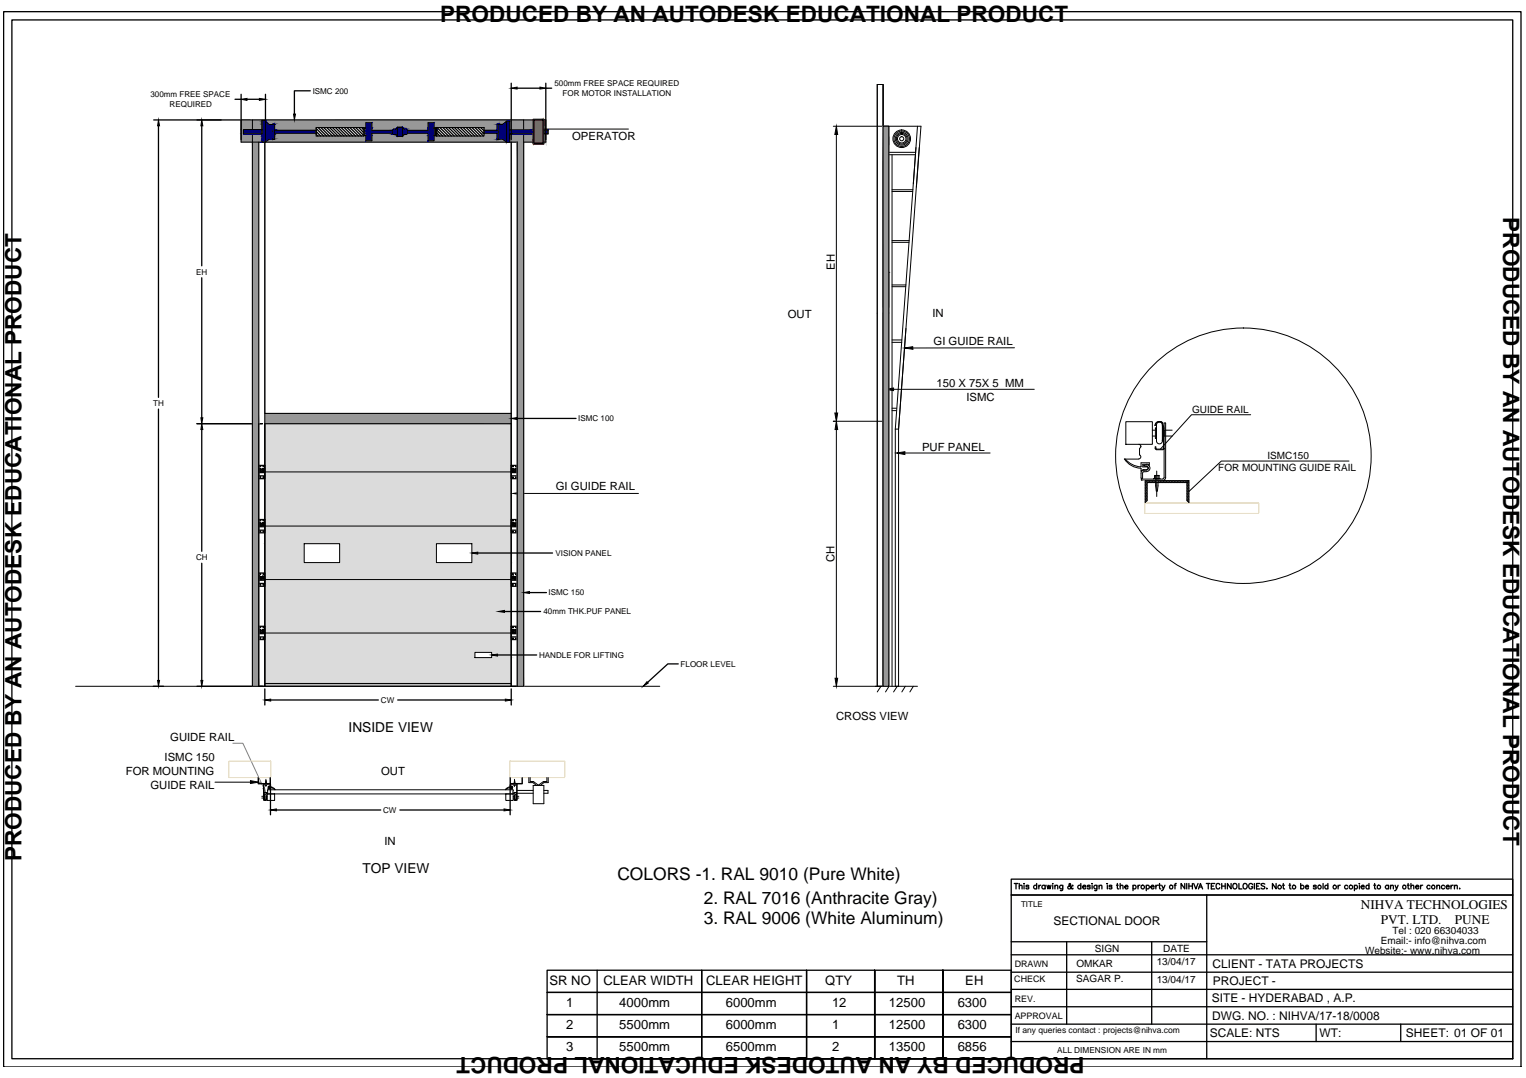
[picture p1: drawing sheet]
<svg xmlns="http://www.w3.org/2000/svg" width="297mm" height="210mm" viewBox="0 0 297 210" stroke-linecap="round" stroke-linejoin="round" font-family="sans-serif">
<!-- layer: 0 -->
<g fill="#dbdbdb" stroke="#dbdbdb" stroke-width=".19">
<path d="M51.5 82.5v8.1h48zM51.5 82.5h48v8.1z"/>
<path d="M51.5 90.6v1.3h48zM51.5 90.6h48v1.3z"/>
<path d="M51.5 91.9v1.3h48zM51.5 91.9h48v1.3z"/>
<path d="M51.5 93.2v9.2h48zM51.5 93.2h48v9.2z"/>
<path d="M51.5 102.4v3.5h48zM51.5 102.4h48v3.5z"/>
<path d="M91.8 105.9v3.6h7.7zM91.8 105.9h7.7v3.6z"/>
<path d="M66.1 105.9v3.6h18.8zM66.1 105.9h18.8v3.6z"/>
<path d="M51.5 105.9v3.6h7.7zM51.5 105.9h7.7v3.6z"/>
<path d="M51.5 109.5v3.3h48zM51.5 109.5h48v3.3z"/>
<path d="M51.5 112.8v10.5h48zM51.5 112.8h48v10.5z"/>
<path d="M51.5 123.3v3.7h48zM51.5 123.3h48v3.7z"/>
<path d="M95.7 127v1h3.8zM95.7 127h3.8v1z"/>
<path d="M51.5 127v1h40.9zM51.5 127h40.9v1z"/>
<path d="M51.5 128v5.1h48zM51.5 128h48v5.1z"/>
</g>
<!-- layer: at_Rect -->
<path d="M51.5 27.7h48v52.8h-48zM51.5 133.1h48v.5h-48zM51.5 133.6v-51.1h48v51.1" fill="none" stroke="#000" stroke-width=".19"/>
<!-- layer: 0 -->
<path d="M51.5 133.6h48" fill="none" stroke="#a6a6a6" stroke-width=".19"/>
<g fill="none" stroke="#000" stroke-width=".25">
<path d="M.7 2.3h295.4v205.5h-295.4zM2.3 3.9h292.2v202.2h-292.2zM45.7 19.3h1.2M46.9 18.4v8.8M48.1 19.3h2.4M51.7 18.4v8.8M60.4 17.7h-3.1v4.5M99.5 16.2v11M100.7 17.2h4.4M106.2 16.2v11M106.2 17.2h1.2M29.9 23.4h18.8"/>
<path d="M30.8 24.5v52.9M39.3 24.5v27.3M51 25.3h-3.6v.8M51 23.4v2.6M51 27.7h.6M53.5 25.4v.5M61.5 25l1.5 1.5M61.5 25.6l.9 .9M61.5 26.1l.4 .4M61.5 25.4v.5M61.9 24.8l1.7 1.7M62.5 24.8l1.6 1.7"/>
<path d="M63 24.8l1.7 1.7M63.6 24.8l1.7 1.7M64.2 24.8l1.6 1.7M64.7 24.8l1.7 1.7M65.3 24.8l1.7 1.7M65.9 24.8l1.6 1.7M66.4 24.8l1.7 1.7M67 24.8l1.7 1.7M67.5 24.8l1.7 1.7M68.1 24.8l1.7 1.7M68.7 24.8l1.6 1.7M69.2 24.8l1.5 1.5"/>
<path d="M69.8 24.8l.9 1M70.4 24.8l.3 .4M77.4 24.8h.9M77.4 26.5h.9M84.5 24.9v1.5M85 25.3l1.2 1.2M85 25.9l.6 .6M85 26.4v.1M85.1 24.8l1.6 1.7M85.6 24.8l1.7 1.7M86.2 24.8l1.7 1.7M86.8 24.8l1.6 1.7"/>
<path d="M87.3 24.8l1.7 1.7M87.9 24.8l1.7 1.7M88.5 24.8l1.6 1.7M89 24.8l1.7 1.7M89.6 24.8l1.7 1.7M90.2 24.8l1.6 1.7M90.7 24.8l1.7 1.7M91.3 24.8l1.6 1.7M91.8 24.8l1.7 1.7M92.4 24.8l1.7 1.7M93 24.8l1.2 1.3M93.5 24.8l.7 .7"/>
<path d="M94.1 24.8l.1 .1M94.2 25.4v.5M96.8 27.2h.3M98.6 23.6v4.1M103.9 23.4h1.8v4.5h-1.8zM106.7 25.3v.8M39.3 54.1v27.3M30.8 79.7v52.8M38.3 82.5h12.8M39.3 83.6v23.7M50.4 90.6v2.6h1.1v-2.6M99.5 90.6v2.6h1.2v-2.6"/>
<path d="M100.7 81.5h11.4M39.3 109.7v22.8M50.4 111.6v2.6h1.1v-2.6M50.4 101.2v2.5h1.1v-2.5M93 107.7h14.6M98.2 119.1h7M99.5 101.2v2.5h1.2v-2.5M99.5 111.6v2.6h1.2v-2.6M103.1 115.4h3.3M29.8 133.6h2M38.3 133.6h12.8M50.4 121.9v2.6h1.1v-2.6"/>
<path d="M51.5 134.1v3.2M52.7 136.3h20.9M77.4 136.3h21M96.8 127.5h7.7M99.5 121.9v2.6h1.2v-2.6M99.5 134.1v3.2M132 129.3h-2l-3.9 3.6M52.6 152.7v6M53.8 157.7h20.3M77.8 157.7h20.3M99.3 152.8v5.9M197.4 172h.7"/>
<path d="M197.8 172v1.1M198.4 172.6l.1-.2h.4l.1 .7M198.4 172v1.1M199.3 172.1h.1M199.3 172.4v.7M200.3 172.5l-.1-.1h-.4v.2l.3 .1 .2 .2-.2 .2-.4-.2M201.8 172.5a.33 .33 0 0 0-.5 0 .33 .33 0 0 0 0 .5 .33 .33 0 0 0 .5-.1M201.8 172v1.1M202.2 172.4v.7M202.6 172.4l-.4 .3M203.4 172.5a.35 .35 0 0 0-.5 0 .35 .35 0 0 0 0 .5 .35 .35 0 0 0 .5-.1M203.4 172.4v.7"/>
<path d="M203.8 172.4l.2 .7 .2-.7 .2 .7 .2-.7M204.9 172.1h.1M204.9 172.4v.7M205.3 172.6l.2-.2h.4v.7M205.3 172.4v.7M206.9 172.4l-.1 .9-.4 .1M206.9 172.5a.35 .35 0 0 0-.6 0 .35 .35 0 0 0 0 .5 .35 .35 0 0 0 .6-.1M208.9 172.5l-.1-.1a.78 .78 0 0 1-.9 .6v-.3l.5-.4-.1-.3-.2 .2v.2l.5 .6 .2 .1 .1-.1M210.4 172.5a.33 .33 0 0 0-.5 0 .33 .33 0 0 0 0 .5 .33 .33 0 0 0 .5-.1M210.4 172v1.1M210.8 172.7h.6a.35 .35 0 0 0-.4-.3 .35 .35 0 0 0-.3 .4 .35 .35 0 0 0 .3 .3l.4-.2M212.2 172.5l-.2-.1h-.3v.1l.4 .2 .1 .3-.3 .1-.2-.2"/>
<path d="M212.5 172.1h.1M212.6 172.4v.7M213.5 172.4v.9l-.4 .1M213.5 172.5a.33 .33 0 0 0-.5 0 .33 .33 0 0 0 0 .5 .33 .33 0 0 0 .5-.1M213.9 172.6l.3-.2h.2l.1 .7M213.9 172.4v.7M215.5 172.1h.1zM215.5 172.4v.7M216.4 172.5v-.1h-.5v.2l.4 .1 .1 .2-.2 .2-.3-.2M217.3 172.4h.4M217.5 172v.9v.1l.2 .1M218 172.6l.2-.2h.4v.7"/>
<path d="M218 172v1.1M218.9 172.7h.7a.35 .35 0 0 0-.6-.2 .35 .35 0 0 0 .2 .6l.4-.2M220.5 172.5a.33 .33 0 0 1 .5 0 .33 .33 0 0 1 0 .5 .33 .33 0 0 1-.5-.1M220.5 172.4v1M221.5 172.4v.7M221.9 172.4h-.3l-.1 .3M223.1 172.5a.33 .33 0 0 1 .5 0 .33 .33 0 0 1 0 .5 .33 .33 0 0 1-.5-.1M223.1 172.4v1M224 172.7h.6a.35 .35 0 0 0-.6-.2 .35 .35 0 0 0 .3 .6l.3-.2M225 172.4v.7M225.4 172.4h-.2l-.2 .3M225.5 172.4h.4"/>
<path d="M225.7 172v.9v.1l.3 .1M226.1 172.4l.4 .7 .3-.7M226.5 173.1l-.4 .3M228.5 172.4h.4M229 172l-.2 .1-.1 .1v.9M230.6 172v1.1l-.7-1.1v1.1M231 172v1.1M231.4 172v1.1M231.4 172.5h.7M232.1 172v1.1M232.4 172l.4 1.1 .4-1.1M233.3 173.1l.4-1.1 .4 1.1"/>
<path d="M233.4 172.7h.5M234.8 172h.7M234.9 174.3v31.8M235.2 172v1.1M235.8 172.5h.4M236.5 172h-.7v1.1h.7M237.4 172.3a.37 .37 0 0 0-.4-.3 .37 .37 0 0 0-.3 .4v.3a.37 .37 0 0 0 .3 .4 .37 .37 0 0 0 .4-.3M237.8 172.5h.7M237.8 172v1.1M238.5 172v1.1M239.6 172v1.1l-.7-1.1v1.1M240.1 172.2a.45 .45 0 0 1 .5-.1 .45 .45 0 0 1 .2 .6 .4 .4 0 0 1-.4 .4 .4 .4 0 0 1-.4-.4z"/>
<path d="M241.2 172v1.1h.6M242 172.2a.49 .49 0 0 1 .8 .3 .49 .49 0 0 1-.7 .5l-.1-.3zM243.8 172.3a.39 .39 0 0 0-.4-.3 .39 .39 0 0 0-.3 .4v.3a.38 .38 0 0 0 .3 .4 .38 .38 0 0 0 .4-.4h-.2M244.2 172v1.1M244.6 172.5h.4M245.2 172h-.6v1.1h.6M246.2 172.2l-.3-.2-.4 .2v.2l.7 .4-.3 .3-.4-.2M246.6 173v.1zM248.4 172v1.1l-.7-1.1v1.1M249.7 172.4h.3M249.8 172v.9v.1l.2 .1M250.9 172.4h.3"/>
<path d="M251.1 172v.9v.1l.2 .1M253.2 172.5a.35 .35 0 0 1 .5 0 .35 .35 0 0 1 0 .5 .35 .35 0 0 1-.5-.1M253.2 172v1.1M254.1 172.7h.6a.35 .35 0 0 0-.4-.3 .35 .35 0 0 0-.3 .4 .35 .35 0 0 0 .4 .3l.3-.2M256.2 172.5l-.2-.1-.4 .1 .5 .2 .1 .2-.1 .1-.3 .1-.2-.2M257.5 172v1.1M258.5 172.5a.33 .33 0 0 0-.5 0 .33 .33 0 0 0 0 .5 .33 .33 0 0 0 .5-.1M258.5 172v1.1M260.5 172.4v.7M260.9 172.4h-.3l-.1 .3M262.3 172.5a.33 .33 0 0 0-.5 0 .33 .33 0 0 0 0 .5 .33 .33 0 0 0 .5-.1M263.6 172.5a.33 .33 0 0 1 .5 0 .33 .33 0 0 1 0 .5 .33 .33 0 0 1-.5-.1"/>
<path d="M263.6 172.4v1M264.6 172.1h.1M264.6 172.4v.7M265 172.7h.5v-.2a.33 .33 0 0 0-.5 0 .33 .33 0 0 0 .1 .5 .33 .33 0 0 0 .4-.1M266.5 172.5a.33 .33 0 0 0-.5 0 .33 .33 0 0 0 0 .5 .33 .33 0 0 0 .5-.1M266.5 172v1.1M267.4 172.4h.4M267.6 172v.9v.1l.2 .1M270.3 172.5a.35 .35 0 0 0-.5 0 .35 .35 0 0 0 0 .5 .35 .35 0 0 0 .5-.1M270.3 172.4v.7M270.7 172.6l.2-.2h.3v.7M270.7 172.4v.7"/>
<path d="M271.6 172.4l.3 .7 .2-.7M271.9 173.1l-.4 .3M273.9 172.4h.4M274.1 172v.9v.1l.2 .1M274.6 172.6l.3-.2h.3v.7M274.6 172v1.1M275.5 172.7h.7a.35 .35 0 0 0-.6-.2 .35 .35 0 0 0 .2 .6l.4-.2M276.5 172.4v.7M276.9 172.4h-.2l-.2 .3M278.4 172.5a.35 .35 0 0 0-.6 0 .35 .35 0 0 0 0 .5 .35 .35 0 0 0 .6-.1M279.7 172.6l.2-.2h.3v.7M279.7 172.4v.7"/>
<path d="M281.2 172.5a.35 .35 0 0 0-.5 0 .35 .35 0 0 0 0 .5 .35 .35 0 0 0 .5-.1M281.5 172.7h.6a.35 .35 0 0 0-.4-.3 .35 .35 0 0 0-.3 .4 .35 .35 0 0 0 .4 .3l.3-.2M282.4 172.4v.7M282.9 172.4h-.3l-.2 .3M283.1 172.6l.3-.2h.2l.1 .7M283.1 172.4v.7M284.1 173v.1zM106.5 193.2h90.3M116.2 188.9v17.2M136.6 188.9v17.2M183.5 188.9v17.2zM183.5 188.9v17.2"/>
<path d="M196.8 188.9h-90.3v17.2M196.8 197.6h-90.3h90.3M196.8 196h97.7M196.8 192.6h97.7M196.8 189.3h97.7M196.8 185.9h97.7M196.8 183.4h38.1M196.8 199.4h97.7M207.6 183.4v16M224.2 183.4v16M256.2 199.4v3.4M272.7 199.4v3.4"/>
<path d="M112.5 206.1h182M157 206.1v-17.2v17.2M170.3 206.1v-17.2v17.2M196.8 206.1v-31.8h97.7h-97.7v-3.1h97.7v34.9M196.8 201.9h-90.3h90.3M196.8 206.1h-90.3h90.3M196.8 202.8h97.7"/>
<circle cx="50.7" cy="90.8" r=".06"/>
<circle cx="50.7" cy="92.9" r=".06"/>
<circle cx="51.3" cy="90.8" r=".06"/>
<circle cx="51.3" cy="92.9" r=".06"/>
<circle cx="99.8" cy="92.9" r=".06"/>
<circle cx="99.8" cy="90.8" r=".06"/>
<circle cx="100.4" cy="90.8" r=".06"/>
<circle cx="100.4" cy="92.9" r=".06"/>
<circle cx="50.7" cy="103.5" r=".06"/>
<circle cx="50.7" cy="111.8" r=".06"/>
<circle cx="50.7" cy="101.4" r=".06"/>
<circle cx="50.7" cy="113.9" r=".06"/>
<circle cx="51.3" cy="101.4" r=".06"/>
<circle cx="51.3" cy="103.5" r=".06"/>
<circle cx="51.3" cy="111.8" r=".06"/>
<circle cx="51.3" cy="113.9" r=".06"/>
<circle cx="99.8" cy="113.9" r=".06"/>
<circle cx="99.8" cy="101.4" r=".06"/>
<circle cx="99.8" cy="111.8" r=".06"/>
<circle cx="99.8" cy="103.5" r=".06"/>
<circle cx="100.4" cy="101.4" r=".06"/>
<circle cx="100.4" cy="103.5" r=".06"/>
<circle cx="100.4" cy="111.8" r=".06"/>
<circle cx="100.4" cy="113.9" r=".06"/>
<circle cx="50.7" cy="124.3" r=".06"/>
<circle cx="50.7" cy="122.1" r=".06"/>
<circle cx="51.3" cy="122.1" r=".06"/>
<circle cx="51.3" cy="124.3" r=".06"/>
<circle cx="99.8" cy="122.1" r=".06"/>
<circle cx="99.8" cy="124.3" r=".06"/>
<circle cx="100.4" cy="124.3" r=".06"/>
<circle cx="100.4" cy="122.1" r=".06"/>
<circle cx="222.4" cy="172.7" r=".35"/>
<circle cx="228" cy="172.7" r=".35"/>
<circle cx="249.1" cy="172.7" r=".36"/>
<circle cx="251.9" cy="172.7" r=".35"/>
<circle cx="256.8" cy="172.7" r=".35"/>
<circle cx="259.8" cy="172.7" r=".35"/>
<circle cx="263" cy="172.7" r=".36"/>
<circle cx="268.4" cy="172.7" r=".35"/>
<circle cx="273.4" cy="172.7" r=".35"/>
<circle cx="279" cy="172.7" r=".35"/>
</g>
<g fill="#000" stroke="#000" stroke-width=".19">
<path d="M46.9 19.3l1.2-.1v.3zM50.5 19.2l1.2 .1-1.2 .2zM99.5 17.2l1.2-.2v.3zM105.1 17l1.1 .2-1.1 .1zM30.8 23.4l.3 1.1h-.4zM39.3 23.4l.2 1.1h-.4zM57.1 22.2h.4l-.2 1.2zM104.1 25.1l1.6-.2v.5zM162.8 24.6l.3 1.6h-.6zM172.3 75.8l1.6-.2v.5zM176.1 67.8l1.6-.3v.5zM39.3 82.5l.2 1.1h-.4z"/>
<path d="M39.1 81.4h.4l-.2 1.1zM99.5 81.5l1.2-.2v.4zM99.9 96.1l1.6-.3v.5zM162.5 80.4h.6l-.3 1.6zM162.8 82l.3 1.6h-.6zM174.5 88.2l1.6-.2v.5zM91.8 107.7l1.2-.2v.4zM97 119.1l1.2-.2v.3zM101.9 115.4l1.2-.2v.4zM30.7 132.5h.4l-.3 1.1zM39.1 132.5h.4l-.2 1.1zM51.5 136.3l1.2-.2v.4z"/>
<path d="M95.7 127.5l1.1-.1v.3zM98.4 136.1l1.1 .2-1.1 .2zM125.9 132.7l.3 .3-1 .6zM162.5 132.1h.6l-.3 1.5zM48.8 152l1.6 .3-1.6 .3zM52.6 157.7l1.2-.2v.4zM98.1 157.5l1.2 .2-1.2 .2z"/>
</g>
<g fill="none" stroke="#000" stroke-width=".19">
<path d="M170.8 16.5h1.1v117.1h-1.1zM47.4 26.1h3.6M49.1 23.4h-2.2v4.3h3.5M50.4 27.7h1.1v105.9h-1.1zM51 23.4h.6v.3M51 26v1.7M51.6 23.7l.8 .5h.7M51.6 23.7v4l.8-.6h.7M70.7 24.8h-9.2v.6h-8v-1.2h-.4v3h.4v-1.3h8v.6h9.2M70.7 24.8l.2 .1M70.7 24.8v1.7M70.9 24.9h.1"/>
<path d="M70.9 26.4h.1M70.9 24.9h.3M70.9 26.4h.3M70.9 26.4l-.2 .1M70.9 24.9v1.5M76.4 25.4h-4v-1.5h-1.2v3.5h1.2v-1.5h4l.2 .3h.5M76.4 25.4v.6M77.1 25.1h-.5l-.2 .3M77.1 25.1l.3-.3v1.7l-.3-.3M77.1 25.1v1.1M78.6 25.1l-.3-.3v1.7l.3-.3h.5l.2-.3h4v1.5h1.2v-1l9.7 .1v-.6h2.6v1.3M78.6 25.1h.5l.2 .3"/>
<path d="M78.6 25.1v1.1M79.3 25.4v.5M84.8 24.9h.1M84.8 24.9h-.3v-1h-1.2v1.5h-4M84.8 24.9v1.5M85 24.8h9.2v.6h2.6M85 24.8l-.2 .1M85 24.8v1.7M97.1 24.2h.1M97.1 24.2h-.3v1.7M97.1 24.2v3M98.6 23.7l.6-.1v1.7h4.6"/>
<path d="M98.6 23.7l-.8 .5h-.7M98.6 23.6v.1M99.2 25.3v.8M99.5 27.7h1.2v105.9h-1.2zM99.8 26.1h-.6v1M100.7 27.7v105.9M101.9 23.4h1.9M101.9 27.7h1.9M103.8 26.1h-4.6v1.6h-.6l-.8-.6h-.7M103.8 23.2h2.1v4.9h-2.1zM105.7 25.1h16.6M105.9 23.4h.3v1.9"/>
<path d="M106.2 26.1v1.6h-.3M106.7 25.3h-.8v.8h.8M162.2 24.6h17.1M162.8 26.2v54.2M171.9 24.6h1.1v109h-1.1zM173.6 36.9h4.1M173.6 37.3h4.1M173.6 46.8h3.4M173.6 47.2h3.3M173.6 55.5h2.7M173.6 55.8h2.7M173.9 75.8h27.4"/>
<path d="M197.5 67.7l-19.8 .1M50.4 82.5v51.1M51.5 82.5v51.1h-1.1M51.5 80.5h48v53.1h1.2M51.5 91.9h48M101.5 96.1h22.8M162.2 82h9.5M162.8 83.6v48.5M176.1 88.2h16.6M218.8 89.4h2.8M222.9 93.6h8.5v4.3l-.4-.4v-3.5h-7.7v3.5l-.4 .4zM223 93.6l-.1 .1"/>
<path d="M223.3 94.2l-.4 .4M223.3 94.5l-.4 .4M223.3 94.8l-.4 .4M223.3 95.1l-.4 .4M223.3 95.4l-.4 .4M223.3 95.7l-.4 .4M223.3 96l-.4 .4M223.3 96.3l-.4 .4M223.3 96.6l-.4 .4M223.3 96.9l-.4 .4M223.3 97.2l-.4 .4M223.3 93.6l-.4 .4"/>
<path d="M223.6 93.6l-.7 .7M223.9 93.6l-.4 .4M224.2 93.6l-.4 .4M224.5 93.6l-.4 .4M224.8 93.6l-.4 .4M224.9 93.8l-.2 .2M225.4 93.6h.1M225.7 93.6l-.3 .3M226 93.6l-.3 .4M226.3 93.6l-.3 .4M226.6 93.6l-.3 .4M226.9 93.6l-.3 .4"/>
<path d="M227.2 93.6l-.3 .4M227.5 93.6l-.4 .4M227.9 93.6l-.5 .4M228.2 93.6l-.4 .4M228.5 93.6l-.4 .4M228.8 93.6l-.4 .4M229.1 93.6l-.4 .4M229.3 93.6l-.3 .4M229.6 93.6l-.3 .4M229.9 93.6l-.3 .4M230.3 93.6l-.4 .4M230.6 93.6l-.4 .4"/>
<path d="M230.9 93.6l-.4 .4M231.2 93.6l-.4 .4M231.4 93.6l-.4 .4M231.4 93.9l-.4 .4M231.4 94.2l-.4 .4M231.4 94.5l-.4 .4M231.4 94.8l-.4 .4M231.4 95.1l-.4 .4M231.4 95.4l-.4 .4M231.4 96l-.4 .4M231.4 96.3l-.4 .4M231.4 96.6l-.4 .4"/>
<path d="M231.4 96.9l-.4 .4M231.4 97.2l-.3 .3M231.4 97.5l-.1 .2M231.4 97.8v.1M243.4 80.8h-11.5l-6 6.6M262.6 89.8h-24.9l-6.7 6.3M51.5 112.8h48M51.5 102.4h48M59.2 105.9h6.9v3.6h-6.9zM84.9 105.9h6.9v3.6h-6.9zM49.1 133.6v-110.2h52.8v110.2M50.4 133.6h-1.3v-110.2h52.8v110.2h-1.2"/>
<path d="M51.5 123.3h48M92.4 127h3.3v1h-3.3zM162.2 133.6h9.5M41.9 152.3h6.9M50.2 151.4l.1 .1M50.4 151.4h-.2v1.2h2.4v-1.2v1.2h-2.3l.1-1.1M99.3 151.4v1.2h2.3l.1-1.2v1.2h-2.4zM100.7 153.9h3.1M100.7 154.5h3.1M102.9 151.4v1h.8l.7 .5M103.2 151.4v.8h.6l1 .7 1-.7h.7v-.8M103.8 152.9h2.1v3.6h-2.1z"/>
<path d="M105.9 153.9h.8v.6h-.8M106.7 151.4v1h-.8l-.7 .5"/>
<circle cx="175.5" cy="27" r="1.5"/>
<circle cx="175.5" cy="27" r="1.25"/>
<circle cx="175.5" cy="27" r=".83"/>
<circle cx="175.5" cy="27" r="1.04"/>
<circle cx="175.5" cy="27" r=".4"/>
<circle cx="175.5" cy="27" r="1.71"/>
<circle cx="242" cy="88.7" r="24.9"/>
</g>
<path d="M51.5 133.1v.5h48zM51.5 133.1h48v.5z" fill="#bababa" stroke="#bababa" stroke-width=".19"/>
<!-- layer: at_Entity -->
<g fill="none" stroke="#000" stroke-width=".25">
<path d="M50.4 91.8h1.1M50.4 91.5h1.1M50.4 92h1.1M50.4 92.7h1.1M50.5 91.6v-.1l.1 .1h-.2h.2v.2M50.5 91.5h.1M50.6 91.4h.5h-.5M50.6 91.3v.1M50.6 91.6h.1M50.7 91.8v.1l.2-.1M51 91.8v-.2h.3v.2M51.1 91.4v.2h.2h-.2"/>
<path d="M51.1 91.2v.1M51.3 91.3l-.2 .1v-.1h.4M51.5 90.6h-1.1v.7h.2v.1v-.1h-.2M99.5 91.3h.4v.1l-.1-.1M99.5 90.6h1.2v.7h-.3v.1v-.1h.3M99.5 91.8h1.2M99.5 91.5h1.2M99.5 92h1.2M99.5 92.7h1.2M99.8 91.8v-.2h.3v.2M99.9 91.4v.2h-.1h.1M99.9 91.2v.1"/>
<path d="M100.2 91.8v.1l.1-.1M100.4 91.4h-.5h.5M100.4 91.3v.1M100.4 91.6h.1M100.6 91.6v-.1l-.2 .1h.3h-.3v.2M100.6 91.5h.1M50.4 102.3h1.1M50.4 102.1h1.1M50.4 102.6h1.1M50.4 103.2h1.1M50.4 112.7h1.1M50.4 112.5h1.1"/>
<path d="M50.4 113h1.1M50.4 113.6h1.1M50.5 112.6v-.1l.1 .1h-.2h.2v.1M50.5 102.2v-.1l.1 .1h-.2h.2v.1M50.5 102.1h.1M50.5 112.4v.1M50.6 112.3h.5h-.5M50.6 101.9h.5h-.5M50.6 101.9h.1M50.6 102.2h.1M50.6 112.3h.1M50.6 112.6h.1"/>
<path d="M50.7 102.3v.1l.2-.1M50.7 112.7v.1l.2-.1M51 112.7v-.1h.3v.1M51 102.3v-.1h.3v.1M51.1 112.3v.3h.2h-.2M51.1 101.8h.1M51.1 101.9v.3h.2h-.2M51.1 112.2h.1M51.3 112.2l-.2 .1v-.1h.4M51.3 101.8l-.2 .1v-.1h.4M51.5 111.6h-1.1v.6h.2v.1v-.1h-.2M51.5 101.2h-1.1v.6h.2v.1v-.1h-.2"/>
<path d="M99.5 101.8h.4v.1l-.1-.1M99.5 101.2h1.2v.6h-.3v.1v-.1h.3M99.5 112.2h.4v.1l-.1-.1M99.5 111.6h1.2v.6h-.3v.1v-.1h.3M99.5 102.3h1.2M99.5 102.1h1.2M99.5 102.6h1.2M99.5 103.2h1.2M99.5 112.7h1.2M99.5 112.5h1.2M99.5 113h1.2M99.5 113.6h1.2"/>
<path d="M99.8 102.3v-.1h.3v.1M99.8 112.7v-.1h.3v.1M99.9 101.8h.1M99.9 101.9v.3h-.1h.1M99.9 112.3v.3h-.1h.1M99.9 112.2h.1M100.2 102.3v.1l.1-.1M100.2 112.7v.1l.1-.1M100.4 101.9h-.5h.5M100.4 101.9h.1M100.4 102.2h.1M100.4 112.3h-.5h.5"/>
<path d="M100.4 112.3h.1M100.4 112.6h.1M100.6 102.2v-.1l-.2 .1h.3h-.3v.1M100.6 102.1h.1M100.6 112.6v-.1l-.2 .1h.3h-.3v.1M100.6 112.4v.1M50.4 123.1h1.1M50.4 122.8h1.1M50.4 123.4h1.1M50.4 124h1.1M50.5 123v-.2v.2h.1h-.2h.2v.1M50.5 122.8h.1"/>
<path d="M50.6 122.8h.5h-.5M50.6 122.7v.1M50.6 123h.1M50.7 123.1v.2l.2-.2M51 123.1v-.1h.3v.1M51.1 122.6h.1M51.1 122.8v.2h.2h-.2M51.3 122.6h-.2v.2v-.2h.4M51.5 121.9h-1.1v.7h.2v.2v-.2h-.2M99.5 122.6h.4v.2v-.2h-.1M99.5 121.9h1.2v.7h-.3v.2v-.2h.3M99.5 123.1h1.2"/>
<path d="M99.5 122.8h1.2M99.5 123.4h1.2M99.5 124h1.2M99.8 123.1v-.1h.3v.1M99.9 122.6h.1M99.9 122.8v.2h-.1h.1M100.2 123.1v.2l.1-.2M100.4 122.8h-.5h.5M100.4 122.7v.1M100.4 123h.1M100.6 123v-.2v.2h-.2h.3h-.3v.1M100.6 122.8h.1"/>
</g>
<!-- layer: 0 -->
<path d="M50.4 133.6v-105.9h50.3v105.9" fill="none" stroke="#dda56e" stroke-width=".19"/>
<!-- layer: at_Entity -->
<path d="M14.7 133.6h113.7" fill="none" stroke="#000" stroke-width=".19"/>
<!-- layer: 0 -->
<g fill="#989898" stroke="#989898" stroke-width=".19">
<path d="M53.5 24.8h8v.6z"/>
<path d="M53.5 25.9h1.1z"/>
<path d="M51.5 80.5v2h48zM51.5 80.5h48v2z"/>
<path d="M49.1 23.4v.3h52.8zM49.1 23.4h52.8v.3z"/>
<path d="M51.6 23.7h50.3zM51.6 23.7h50.3z"/>
<path d="M51.7 23.7l.3 .2h46.3zM51.7 23.7h46.9l-.3 .2z"/>
<path d="M52 23.9l.3 .3h18.9zM52 23.9h19.2v.3z"/>
<path d="M84.5 23.9v.3h13.4zM84.5 23.9h13.8l-.4 .3z"/>
<path d="M52.3 24.2h.8zM52.3 24.2h.8z"/>
<path d="M97.1 24.2h.7zM97.1 24.2h.8z"/>
<path d="M72.4 23.9v.9h10.9zM72.4 23.9h10.9v.9z"/>
<path d="M84.5 24.2v.6h12.3zM84.5 24.2h12.3v.6z"/>
<path d="M53.5 24.2v.6h17.7zM53.5 24.2h17.7v.6z"/>
<path d="M84.5 24.8l.3 .1zM84.5 24.8h.5z"/>
<path d="M70.7 24.8l.5 .1zM70.7 24.8l.5 .1z"/>
<path d="M78.3 24.8l.3 .3h4.7zM78.3 24.8h5v.3z"/>
<path d="M72.4 24.8v.3h4.7zM72.4 24.8h5l-.3 .3z"/>
<path d="M53.5 25.4h8zM53.5 24.8l8 .6h-8z"/>
<path d="M94.2 24.8v.6h2.6zM94.2 24.8h2.6v.6z"/>
<path d="M79.1 25.1l.2 .3h4zM79.1 25.1h4.2v.3z"/>
<path d="M72.4 25.1v.3h4zM72.4 25.1h4.2l-.2 .3z"/>
<path d="M49.1 23.7v1.9h2.5zM49.1 23.7h2.5v1.9z"/>
<path d="M53.5 25.9h8zM53.5 25.9h8z"/>
<path d="M79.3 25.9l-.2 .3h4.2zM79.3 25.9h4v.3z"/>
<path d="M72.4 25.9v.3h4.2zM72.4 25.9h4l.2 .3z"/>
<path d="M94.2 25.9v.6h2.6zM94.2 25.9h2.6v.6z"/>
<path d="M84.5 26.4l.5 .1zM84.5 26.4l.5 .1z"/>
<path d="M70.7 26.5h.5zM70.9 26.4l.3 .1z"/>
<path d="M53.5 25.9v.6h8zM53.5 25.9h8v.6z"/>
<path d="M53.5 26.5h17.7zM53.5 26.5h17.7z"/>
<path d="M78.6 26.2l-.3 .3h5zM78.6 26.2h4.7v.3z"/>
<path d="M72.4 26.2v.3h5zM72.4 26.2h4.7l.3 .3z"/>
<path d="M53.5 26.5v.7h17.7zM53.5 26.5h17.7v.7z"/>
<path d="M52.3 27.2h.8zM52.4 27.1l.7 .1z"/>
<path d="M97.1 27.1l.8 .1zM97.1 27.1l.8 .1z"/>
<path d="M84.5 26.5v.7h12.3zM84.5 26.5h12.3v.7z"/>
<path d="M84.5 27.2v.2h13.8zM84.5 27.2h13.4l.4 .2z"/>
<path d="M72.4 26.5v.9h10.9zM72.4 26.5h10.9v.9z"/>
<path d="M52 27.4h19.2l-18.9-.2zM52.3 27.2h18.9v.2z"/>
<path d="M49.1 25.6v1.8h2.5zM49.1 25.6h2.5v1.8z"/>
<path d="M98.6 23.7v4h3.3zM98.6 23.7h3.3v4z"/>
<path d="M51.6 27.7h47l-46.6-.3zM52 27.4h46.3l.3 .3z"/>
<path d="M49.1 27.4v.3h2.5zM49.1 27.4h2.5v.3z"/>
<path d="M98.6 27.7h3.3zM98.6 27.7h3.3z"/>
<path d="M49.1 27.7h49.5zM49.1 27.7h49.5z"/>
<path d="M49.1 27.7h52.8zM49.1 27.7h52.8z"/>
<path d="M49.1 27.7v54.8h1.3zM49.1 27.7h1.3v54.8z"/>
<path d="M100.7 27.7v105.9h1.2zM100.7 27.7h1.2v105.9z"/>
<path d="M49.1 82.5v51.1h1.3zM49.1 82.5h1.3v51.1z"/>
<path d="M100.7 23.4v.2h1.2zM100.7 23.4h1.2v.2z"/>
<path d="M101 23.6v.5h.9zM101 23.6h.9v.5z"/>
<path d="M101 24.1v1.2h.9zM101 24.1h.9v1.2z"/>
<path d="M101 26.1v1h.9zM101 26.1h.9v1z"/>
<path d="M101 27.1v.6h.9zM101 27.1h.9v.6z"/>
<path d="M100.7 27.7v105.9h1.2zM100.7 27.7h1.2v105.9z"/>
<path d="M46.9 23.4v1.9h2.2zM46.9 23.4h2.2v1.9z"/>
<path d="M46.9 25.3v.8h.5zM46.9 25.3h.5v.8z"/>
<path d="M46.9 26.1v1.6h2.2zM46.9 26.1h2.2v1.6z"/>
<path d="M105.9 23.4v1.9h.3zM105.9 23.4h.3v1.9z"/>
<path d="M101.9 23.4v1.9h1.9zM101.9 23.4h1.9v1.9z"/>
<path d="M105.9 26.1v1.6h.3zM105.9 26.1h.3v1.6z"/>
<path d="M101.9 26.1v1.6h1.9zM101.9 26.1h1.9v1.6z"/>
<path d="M171.9 24.6v109h1.1zM171.9 24.6h1.1v109z"/>
</g>
<g fill="#0000b8" stroke="#0000b8" stroke-width=".19">
<path d="M98.3 23.9l.3-.2v.2z"/>
<path d="M84.8 24.9l.2-.1z"/>
<path d="M78.4 24.8l.1 .1z"/>
<path d="M53.5 25.4h8z"/>
<path d="M54.6 25.9h6.9z"/>
<path d="M84.8 26.4l.2 .1z"/>
<path d="M77.2 26.4h.2z"/>
<path d="M51.6 27.4h.4l-.4 .3z"/>
<path d="M51 23.7l.6-.3v.3zM51 23.4v.3l.6-.3z"/>
<path d="M51 23.7h.6zM51 23.7h.6z"/>
<path d="M98.6 23.7l.6-.1zM98.6 23.6h.6z"/>
<path d="M51 23.9l.6-.2v.2zM51 23.7v.2l.6-.2z"/>
<path d="M51.7 23.7l.3 .2h-.4zM51.6 23.7v.2z"/>
<path d="M51 24.2l.6-.3v.3zM51 23.9v.3l.6-.3z"/>
<path d="M51.6 24.2l.4-.3 .3 .3zM51.6 23.9v.3l.4-.3z"/>
<path d="M51 24.2h.6zM51 24.2h.6z"/>
<path d="M51.6 24.2h.7zM51.6 24.2h.7z"/>
<path d="M51 24.2h.6zM51 24.2h.6z"/>
<path d="M51.6 24.2h.8zM51.6 24.2h.7z"/>
<path d="M53.1 24.2h.4zM53.1 24.2h.4z"/>
<path d="M51 24.2h.6zM51 24.2h.6z"/>
<path d="M51.6 24.2h1.5zM51.6 24.2h1.5z"/>
<path d="M53.1 24.2h.4zM53.1 24.2h.4z"/>
<path d="M96.8 24.2h.3zM96.8 24.2h.3z"/>
<path d="M97.8 24.2l.8-.3v.3zM97.8 24.2l.8-.3h-.3z"/>
<path d="M77.4 24.8h.9zM77.4 24.8h.9z"/>
<path d="M71.2 24.9l1.2-1v1zM71.2 23.9v1l1.2-1z"/>
<path d="M77.2 24.9l.2-.1zM77.2 24.9l.2-.1z"/>
<path d="M77.4 24.9l.9-.1zM77.4 24.8h.9z"/>
<path d="M83.3 24.9l1.2-1v1zM83.3 23.9v1l1.2-1z"/>
<path d="M77.1 25.1l.3-.2v.2zM77.2 24.9l-.1 .2 .3-.2z"/>
<path d="M77.4 25.1l.9-.2v.2zM77.4 24.9v.2l.9-.2z"/>
<path d="M78.5 24.9l.1 .2h-.3zM78.3 24.9v.2l.2-.2z"/>
<path d="M83.3 25.1l1.2-.2v.2zM83.3 24.9v.2l1.2-.2z"/>
<path d="M84.5 25.1l.3-.2v.2zM84.5 24.9v.2l.3-.2z"/>
<path d="M85 24.9v.2h-.2zM84.8 24.9v.2l.2-.2z"/>
<path d="M51.6 24.2v1.1h-.6zM51 24.2v1.1l.6-1.1z"/>
<path d="M51.6 25.3l1.5-1.1v1.1zM51.6 24.2v1.1l1.5-1.1z"/>
<path d="M53.5 24.2v1.1h-.4zM53.1 24.2v1.1l.4-1.1z"/>
<path d="M77.1 25.3l.3-.2v.2zM77.1 25.1v.2l.3-.2z"/>
<path d="M77.4 25.3l.9-.2v.2zM77.4 25.1v.2l.9-.2z"/>
<path d="M78.3 25.3l.3-.2v.2zM78.3 25.1v.2l.3-.2z"/>
<path d="M78.6 25.3l.5-.2 .1 .2zM78.6 25.1v.2l.5-.2z"/>
<path d="M83.3 25.3l1.2-.2v.2zM83.3 25.1v.2l1.2-.2z"/>
<path d="M84.5 25.3l.3-.2v.2zM84.5 25.1v.2l.3-.2z"/>
<path d="M47.4 25.3h3.6zM47.4 25.3h3.6z"/>
<path d="M51 25.3h.6zM51 25.3h.6z"/>
<path d="M51.6 25.3h1.5zM51.6 25.3h1.5z"/>
<path d="M53.1 25.3h.4zM53.1 25.3h.4z"/>
<path d="M77.1 25.3h.3zM77.1 25.3h.3z"/>
<path d="M77.4 25.3h.9zM77.4 25.3h.9z"/>
<path d="M78.3 25.3h.3zM78.3 25.3h.3z"/>
<path d="M78.6 25.3h.6zM78.6 25.3h.6z"/>
<path d="M83.3 25.3h1.2zM83.3 25.3h1.2z"/>
<path d="M84.5 25.3h.3zM84.5 25.3h.3z"/>
<path d="M99.2 23.7v1.6h-.6zM98.6 23.7v1.6l.6-1.6z"/>
<path d="M51 25.4l.6-.1zM51 25.3h.6z"/>
<path d="M51.6 25.4l1.5-.1zM51.6 25.3h1.5z"/>
<path d="M53.1 25.4l.4-.1zM53.1 25.3h.4z"/>
<path d="M77.1 25.4l.3-.1zM77.1 25.3h.3z"/>
<path d="M77.4 25.4l.9-.1zM77.4 25.3h.9z"/>
<path d="M78.3 25.4l.3-.1zM78.3 25.3h.3z"/>
<path d="M78.6 25.4h.7zM78.6 25.3h.6z"/>
<path d="M83.3 25.4l1.2-.1zM83.3 25.3h1.2z"/>
<path d="M84.5 25.4l.3-.1zM84.5 25.3h.3z"/>
<path d="M47.4 25.4l3.6-.1zM47.4 25.3h3.6z"/>
<path d="M51 25.4h.6zM51 25.4h.6z"/>
<path d="M51.6 25.4h1.5zM51.6 25.4h1.5z"/>
<path d="M53.1 25.4h.4zM53.1 25.4h.4z"/>
<path d="M77.1 25.4h.3zM77.1 25.4h.3z"/>
<path d="M77.4 25.4h.9zM77.4 25.4h.9z"/>
<path d="M78.3 25.4h.3zM78.3 25.4h.3z"/>
<path d="M78.6 25.4h.7zM78.6 25.4h.7z"/>
<path d="M84.5 25.4h.3zM84.5 25.4h.3z"/>
<path d="M85 25.1v.3h-.2zM84.8 25.1v.3l.2-.3z"/>
<path d="M97.1 24.2v1.2h-.3zM96.8 24.2v1.2l.3-1.2z"/>
<path d="M47.4 25.4h3.6zM47.4 25.4h3.6z"/>
<path d="M51 25.4h.6zM51 25.4h.6z"/>
<path d="M51.6 25.4h1.5zM51.6 25.4h1.5z"/>
<path d="M53.1 25.4h.4zM53.1 25.4h.4z"/>
<path d="M71.2 25.4l1.2-.5v.5zM71.2 24.9v.5l1.2-.5z"/>
<path d="M76.4 25.4l.7-.3v.3zM76.6 25.1l-.2 .3 .7-.3z"/>
<path d="M77.1 25.4h.3zM77.1 25.4h.3z"/>
<path d="M77.4 25.4h.9zM77.4 25.4h.9z"/>
<path d="M78.3 25.4h.3zM78.3 25.4h.3z"/>
<path d="M78.6 25.4h.7zM78.6 25.4h.7z"/>
<path d="M83.3 25.4h1.2zM83.3 25.4h1.2z"/>
<path d="M84.5 25.4h.3zM84.5 25.4h.3z"/>
<path d="M84.8 25.4h.2zM84.8 25.4h.2z"/>
<path d="M94.2 25.4h2.6zM94.2 25.4h2.6z"/>
<path d="M96.8 25.4h.3zM96.8 25.4h.3z"/>
<path d="M97.1 25.4l1.5-1.2v1.2zM97.1 24.2v1.2l1.5-1.2z"/>
<path d="M47.4 25.6l3.6-.2v.2zM47.4 25.4v.2l3.6-.2z"/>
<path d="M51 25.6l.6-.2v.2zM51 25.4v.2l.6-.2z"/>
<path d="M51.6 25.6l1.5-.2v.2zM51.6 25.4v.2l1.5-.2z"/>
<path d="M53.1 25.6l.4-.2v.2zM53.1 25.4v.2l.4-.2z"/>
<path d="M53.5 25.6l8-.2v.2zM53.5 25.4v.2l8-.2z"/>
<path d="M71.2 25.6l5.2-.2v.2zM71.2 25.4v.2l5.2-.2z"/>
<path d="M76.4 25.6l.7-.2v.2zM76.4 25.4v.2l.7-.2z"/>
<path d="M77.4 25.6l.9-.2v.2zM77.4 25.4v.2l.9-.2z"/>
<path d="M78.3 25.6l.3-.2v.2zM78.3 25.4v.2l.3-.2z"/>
<path d="M84.5 25.6l.3-.2v.2zM84.5 25.4v.2l.3-.2z"/>
<path d="M84.8 25.6l.2-.2v.2zM84.8 25.4v.2l.2-.2z"/>
<path d="M96.8 25.6l.3-.2v.2zM96.8 25.4v.2l.3-.2z"/>
<path d="M97.1 25.6l1.5-.2v.2zM97.1 25.4v.2l1.5-.2z"/>
<path d="M51 25.6h.6zM51 25.6h.6z"/>
<path d="M51.6 25.6h1.5zM51.6 25.6h1.5z"/>
<path d="M53.1 25.6h.4zM53.1 25.6h.4z"/>
<path d="M53.5 25.6h8zM53.5 25.6h8z"/>
<path d="M77.1 25.6l.3-.2v.2zM77.1 25.4v.2l.3-.2z"/>
<path d="M77.4 25.6h.9zM77.4 25.6h.9z"/>
<path d="M78.3 25.6h.3zM78.3 25.6h.3z"/>
<path d="M78.6 25.6l.7-.2v.2zM78.6 25.4v.2l.7-.2z"/>
<path d="M79.3 25.6l5.2-.2v.2zM79.3 25.4v.2l5.2-.2z"/>
<path d="M51 25.7l.6-.1zM51 25.6h.6z"/>
<path d="M51.6 25.7l1.5-.1zM51.6 25.6h1.5z"/>
<path d="M53.1 25.7l.4-.1zM53.1 25.6h.4z"/>
<path d="M53.5 25.7l8-.1zM53.5 25.6h8z"/>
<path d="M77.1 25.7l.3-.1zM77.1 25.6h.3z"/>
<path d="M77.4 25.7l.9-.1zM77.4 25.6h.9z"/>
<path d="M78.3 25.7l.3-.1zM78.3 25.6h.3z"/>
<path d="M78.6 25.7l.7-.1zM78.6 25.6h.7z"/>
<path d="M79.3 25.7l5.2-.1zM79.3 25.6h5.2z"/>
<path d="M96.8 25.7l.3-.1v.1zM96.8 25.6v.1l.3-.1z"/>
<path d="M97.1 25.7l1.5-.1v.1zM97.1 25.6v.1l1.5-.1z"/>
<path d="M47.4 25.9l3.6-.3v.3zM47.4 25.6v.3l3.6-.3z"/>
<path d="M51 25.9l.6-.2v.2zM51 25.7v.2l.6-.2z"/>
<path d="M51.6 25.9l1.5-.2v.2zM51.6 25.7v.2l1.5-.2z"/>
<path d="M53.1 25.9l.4-.2v.2zM53.1 25.7v.2l.4-.2z"/>
<path d="M53.5 25.9l8-.2v.2zM53.5 25.7v.2l8-.2z"/>
<path d="M77.1 25.9l.3-.2v.2zM77.1 25.7v.2l.3-.2z"/>
<path d="M77.4 25.9l.9-.2v.2zM77.4 25.7v.2l.9-.2z"/>
<path d="M78.3 25.9l.3-.2v.2zM78.3 25.7v.2l.3-.2z"/>
<path d="M78.6 25.9l.7-.2v.2zM78.6 25.7v.2l.7-.2z"/>
<path d="M79.3 25.9l5.2-.2v.2zM79.3 25.7v.2l5.2-.2z"/>
<path d="M84.8 25.6v.3h-.3zM84.5 25.6v.3l.3-.3z"/>
<path d="M85 25.6v.3h-.2zM84.8 25.6v.3l.2-.3z"/>
<path d="M96.8 25.9l.3-.2v.2zM96.8 25.7v.2l.3-.2z"/>
<path d="M97.1 25.9l1.5-.2v.2zM97.1 25.7v.2l1.5-.2z"/>
<path d="M47.4 25.9h3.6zM47.4 25.9h3.6z"/>
<path d="M51 25.9h.6zM51 25.9h.6z"/>
<path d="M51.6 25.9h1.5zM51.6 25.9h1.5z"/>
<path d="M53.1 25.9h.4zM53.1 25.9h.4z"/>
<path d="M54.6 25.9h6.9zM53.5 25.9h8z"/>
<path d="M71.2 25.9l5.2-.3v.3zM71.2 25.6v.3l5.2-.3z"/>
<path d="M76.4 25.9l.7-.3v.3zM76.4 25.6v.3l.7-.3z"/>
<path d="M77.4 25.9h.9zM77.4 25.9h.9z"/>
<path d="M78.3 25.9h.3zM78.3 25.9h.3z"/>
<path d="M78.6 25.9h.7zM78.6 25.9h.7z"/>
<path d="M79.3 25.9h5.2zM79.3 25.9h5.2z"/>
<path d="M84.5 25.9h.3zM84.5 25.9h.3z"/>
<path d="M84.8 25.9h.2zM84.8 25.9h.2z"/>
<path d="M94.2 25.9l2.6-.5v.5zM94.2 25.4v.5l2.6-.5z"/>
<path d="M96.8 25.9h.3zM96.8 25.9h.3z"/>
<path d="M47.4 25.9h3.6zM47.4 25.9h3.6z"/>
<path d="M51 25.9h.6zM51 25.9h.6z"/>
<path d="M51.6 25.9h1.5zM51.6 25.9h1.5z"/>
<path d="M53.1 25.9h.4zM53.1 25.9h.4z"/>
<path d="M77.4 25.9h.9zM77.4 25.9h.9z"/>
<path d="M78.3 25.9h.3zM78.3 25.9h.3z"/>
<path d="M78.6 25.9h.7zM78.6 25.9h.7z"/>
<path d="M84.5 25.9h.3zM84.5 25.9h.3z"/>
<path d="M84.8 25.9h.2zM84.8 25.9h.2z"/>
<path d="M94.2 25.9h2.6zM94.2 25.9h2.6z"/>
<path d="M96.8 25.9h.3zM96.8 25.9h.3z"/>
<path d="M47.4 25.9h3.6zM47.4 25.9h3.6z"/>
<path d="M51 25.9h.6zM51 25.9h.6z"/>
<path d="M51.6 25.9h1.5zM51.6 25.9h1.5z"/>
<path d="M53.1 25.9h.4zM53.1 25.9h.4z"/>
<path d="M77.4 25.9h.9zM77.4 25.9h.9z"/>
<path d="M78.3 25.9h.3zM78.3 25.9h.3z"/>
<path d="M78.6 25.9h.7zM78.6 25.9h.7z"/>
<path d="M84.5 25.9h.3zM84.5 25.9h.3z"/>
<path d="M84.8 25.9h.2zM84.8 25.9h.2z"/>
<path d="M94.2 25.9h2.6zM94.2 25.9h2.6z"/>
<path d="M96.8 25.9h.3zM96.8 25.9h.3z"/>
<path d="M98.6 25.9l.6-.6v.6zM98.6 25.3v.6l.6-.6z"/>
<path d="M99.2 25.9l4.6-.6v.6zM99.2 25.3v.6l4.6-.6z"/>
<path d="M47.4 26l3.6-.1zM47.4 25.9h3.6z"/>
<path d="M51 26l.6-.1zM51 25.9h.6z"/>
<path d="M51.6 26l1.5-.1zM51.6 25.9h1.5z"/>
<path d="M53.1 26l.4-.1zM53.1 25.9h.4z"/>
<path d="M77.1 26l.3-.1zM77.1 25.9h.3z"/>
<path d="M77.4 26l.9-.1zM77.4 25.9h.9z"/>
<path d="M78.3 26l.3-.1zM78.3 25.9h.3z"/>
<path d="M78.6 26l.7-.1zM78.6 25.9h.7z"/>
<path d="M84.5 26l.3-.1zM84.5 25.9h.3z"/>
<path d="M84.8 26l.2-.1zM84.8 25.9h.2z"/>
<path d="M98.6 26l.6-.1zM98.6 25.9h.6z"/>
<path d="M99.2 26l4.6-.1zM99.2 25.9h4.6z"/>
<path d="M47.4 26.1l3.6-.1zM47.4 26h3.6z"/>
<path d="M51 26.1l.6-.1zM51 26h.6z"/>
<path d="M51.6 26.1l1.5-.1zM51.6 26h1.5z"/>
<path d="M53.1 26.1l.4-.1zM53.1 26h.4z"/>
<path d="M76.5 26.1l.6-.2v.2zM76.4 25.9l.1 .2 .6-.2z"/>
<path d="M77.1 26.1l.3-.1zM77.1 26h.3z"/>
<path d="M77.4 26.1l.9-.1zM77.4 26h.9z"/>
<path d="M78.3 26.1l.3-.1zM78.3 26h.3z"/>
<path d="M78.6 26.1l.6-.1zM78.6 26h.6z"/>
<path d="M84.5 26.1l.3-.1zM84.5 26h.3z"/>
<path d="M84.8 26.1l.2-.1zM84.8 26h.2z"/>
<path d="M98.6 26.1l.6-.1zM98.6 26h.6z"/>
<path d="M99.2 26.1l4.6-.1zM99.2 26h4.6z"/>
<path d="M105.9 26.1l.8-.8v.8zM105.9 25.3v.8l.8-.8z"/>
<path d="M51 26.2l.6-.1v.1zM51 26.1v.1l.6-.1z"/>
<path d="M51.6 26.2l1.5-.1v.1zM51.6 26.1v.1l1.5-.1z"/>
<path d="M53.1 26.2l.4-.1v.1zM53.1 26.1v.1l.4-.1z"/>
<path d="M76.6 26.2l.5-.1v.1zM76.5 26.1l.1 .1 .5-.1z"/>
<path d="M77.1 26.2l.3-.1v.1zM77.1 26.1v.1l.3-.1z"/>
<path d="M77.4 26.2l.9-.1v.1zM77.4 26.1v.1l.9-.1z"/>
<path d="M78.3 26.2l.3-.1v.1zM78.3 26.1v.1l.3-.1z"/>
<path d="M78.6 26.2l.6-.1-.1 .1zM78.6 26.1v.1l.6-.1z"/>
<path d="M84.5 26.2l.3-.1v.1zM84.5 26.1v.1l.3-.1z"/>
<path d="M84.8 26.2l.2-.1v.1zM84.8 26.1v.1l.2-.1z"/>
<path d="M71.2 26.4l1.2-.5v.5zM71.2 25.9v.5l1.2-.5z"/>
<path d="M77.4 26.2v.2h-.2zM77.1 26.2l.1 .2 .2-.2z"/>
<path d="M77.4 26.4l.9-.2v.2zM77.4 26.2v.2l.9-.2z"/>
<path d="M78.3 26.4l.3-.2zM78.3 26.2v.2l.3-.2z"/>
<path d="M83.3 26.4l1.2-.5v.5zM83.3 25.9v.5l1.2-.5z"/>
<path d="M84.5 26.4l.3-.2v.2zM84.5 26.2v.2l.3-.2z"/>
<path d="M85 26.2v.2h-.2zM84.8 26.2v.2l.2-.2z"/>
<path d="M77.4 26.5l.9-.1zM77.4 26.4h.9z"/>
<path d="M78.3 26.5l.2-.1zM78.3 26.4h.2z"/>
<path d="M53.1 26.5l.4-.3v.3zM53.1 26.2v.3l.4-.3z"/>
<path d="M77.4 26.5h.9zM77.4 26.5h.9z"/>
<path d="M51 26.5l.6-.3v.3zM51 26.2v.3l.6-.3z"/>
<path d="M51.6 26.5l1.5-.3v.3zM51.6 26.2v.3l1.5-.3z"/>
<path d="M53.1 26.5h.4zM53.1 26.5h.4z"/>
<path d="M77.4 26.5h.9zM77.4 26.5h.9z"/>
<path d="M51 27.1l.6-.6v.6zM51 26.5v.6l.6-.6z"/>
<path d="M51.6 27.1l1.5-.6v.6zM51.6 26.5v.6l1.5-.6z"/>
<path d="M53.5 26.5v.6h-.4zM53.1 26.5v.6l.4-.6z"/>
<path d="M51 27.1h.6zM51 27.1h.6z"/>
<path d="M51.6 27.1h.8zM51.6 27.1h.8z"/>
<path d="M97.1 25.9v1.2h-.3zM96.8 25.9v1.2l.3-1.2z"/>
<path d="M97.1 27.1l1.5-1.2v1.2zM97.1 25.9v1.2l1.5-1.2z"/>
<path d="M53.1 27.2l.4-.1zM53.1 27.1h.4z"/>
<path d="M51 27.2l.6-.1zM51 27.1h.6z"/>
<path d="M51.6 27.2l.8-.1zM51.6 27.1h.8z"/>
<path d="M96.8 27.2l.3-.1zM96.8 27.1h.3z"/>
<path d="M51 27.4l.6-.2v.2zM51 27.2v.2l.6-.2z"/>
<path d="M51.6 27.4l.7-.2-.3 .2zM51.6 27.2v.2l.7-.2z"/>
<path d="M71.2 27.4l1.2-1v1zM71.2 26.4v1l1.2-1z"/>
<path d="M83.3 27.4l1.2-1v1zM83.3 26.4v1l1.2-1z"/>
<path d="M51 27.7l.6-.3v.3zM51 27.4v.3l.6-.3z"/>
<path d="M98.6 27.1v.6zM97.8 27.1l.8 .6v-.6z"/>
<path d="M98.6 27.7h.6zM98.6 27.7h.6zM99.2 26.1v1.6h-.6zM98.6 26.1v1.6l.6-1.6z"/>
<path d="M98.6 27.7h.6zM98.6 27.7h.6z"/>
</g>
<g fill="#ff003f" stroke="#ff003f" stroke-width=".19">
<path d="M103.8 23.4l2.1-.2v.2zM103.8 23.2v.2l2.1-.2z"/>
<path d="M103.9 23.4v4.5h-.1zM103.8 23.4v4.5l.1-4.5z"/>
<path d="M105.9 23.4v4.5h-.2zM105.7 23.4v4.5l.2-4.5z"/>
<path d="M103.8 28.1l2.1-.2v.2zM103.8 27.9v.2l2.1-.2z"/>
<path d="M105.7 23.4v4.5h-1.8zM103.9 23.4v4.5l1.8-4.5z"/>
</g>
<!-- layer: DOOR -->
<g fill="none" stroke="#000" stroke-width=".19">
<path d="M218.9 89.4a3.9 3.9 0 0 0 3.2 1.8M219 89.4a4.3 4.3 0 0 0 3.1 1.5M219.1 82.1h5.2v4.4h-5.2zM221.7 86.5a.42 .42 0 0 1 .4 .4 .42 .42 0 0 1-.3 .4v1.3a.4 .4 0 0 1 .3 .4 .4 .4 0 0 1-.4 .4M222 91.2l.1 .6M222.1 86.9v.1M222.1 93.1l.2 .1 .1-.1M222.1 90.8l-.1 .1M222.1 92.1v1M222.3 93.3h4M222.3 93.2l-.1 .2 .1 .1M222.4 92.1v1"/>
<path d="M222.7 91.5h.5a.38 .38 0 0 0 .3-.5 .38 .38 0 0 0-.5-.2l-.4-.1 .2-.2a.68 .68 0 0 1 .9 .5 .68 .68 0 0 1-.5 .8l-.7 .1-.1 .2M222.7 91.4l-.6 .3M223.2 91.6h-.8l-.3 .5M223.2 90.4h-.8v.5h.8M223.2 90.9l.3 .3-.3 .2M223.2 90.4l.5 .2M223.7 90.6v-.5h-1.6v.7M224.3 84.9h.6M224.3 83.8h.6M224.6 93.3v-.1h1.2v.1M224.7 92.7v.5M224.8 92.6h.7"/>
<path d="M224.9 83.3h.2v2.1h-.2zM224.9 92.7l.2 2.9h.2l.1-1v-1.9M225.1 87.4h1.3M225.1 87.6h1.3M225.1 87.4l-.1-.4h-.1v.5h.2M225.2 91.7v5M225.4 92.6h-.7M225.5 82.2a.7 .7 0 0 0-.6 .6h-.1M225.5 82.2h.4M225.6 92.7v.5M225.7 92.6h-.3M225.9 82.2l.3 .2 .3 1.1"/>
<path d="M226.3 82.7v2.1a1.82 1.82 0 0 1-.3 1.6 .57 .57 0 0 1-.9-.5M226.3 82.7v3.2M226.3 82.7a.57 .57 0 0 0-.6-.5 .57 .57 0 0 0-.6 .5v3.2M226.3 82.4l.3 1M226.3 93.2l.3-.2v-10.6h.3v10.6l-.3 .5h-.3M226.3 82.4a.84 .84 0 0 0-.9-.3 .84 .84 0 0 0-.6 .7M226.5 83.5v3.8M226.5 87.3l-.1 .1M226.6 87.3l-.2 .2M228.2 83.8h-1.6v1.1h1.6M51 155.1h.4M51 155.4h.4"/>
<path d="M51.3 152.8v3l.1-3M51.4 155.5l.2 .4M51.4 155.5l.2 .3M51.4 154.3h.4M51.4 155.4h.1M51.4 154.3v.1M51.4 154.3v1.1M51.5 155.6v-.8l.2-.2 .1 .2v.8M51.5 152.6l-.2 .2M51.5 154.8v.8M51.5 155.6l.2 .2 .1-.2M51.6 152.7h.1"/>
<path d="M51.6 155.8h.1M51.6 155.9h.1M51.6 152.7v.2M51.7 152.9h.2M51.7 152.8h.1M51.8 151.8v1.3M51.8 154.9v.6zM51.8 154.3l.1 .1M51.8 154.3v.2M51.8 154.5h.1M51.8 155.6l-.1 .2M51.8 155.1h.2"/>
<path d="M51.8 155.4h.2M51.9 152.9h-.2l.1-.9v.9M51.9 152.7v.2M51.9 152.8h.1M51.9 155.6l-.2 .3M51.9 152.7h.1M52 154.6h1.5v1.3h-1.5zM52 154.5h.1M52.1 153.8h47.7l.1 .2M52.1 154l.1 .6M52.2 153.8l-.1 .2M52.4 153.4l.1 .1-.3-.1"/>
<path d="M52.4 153.1h.1M52.4 153.2h.1M52.4 153.4h.1v.1h-.1M52.4 153.1l-.1 .2 .1 .1M52.4 153.1l-.2 .2 .2 .1M52.5 153.2h-.2l.1 .1M52.6 153l-.1 .1M52.6 152.7l-1.2 .1M52.6 152.8v.2M52.6 152.6v.1M52.6 152.7v.3M52.6 153.4h.1"/>
<path d="M52.6 153.3h.1M52.6 153.1v.2M52.6 153.4v.2h-.4v-.2M52.7 153.1l-.2 .1M52.7 153.4l.8 .4M52.7 153.2l.5 .2 .4 .4M98.5 154.6h1.4v1.3h-1.4zM99.3 153.4h.1M99.3 153.3h.1M99.3 153.2l-.5 .2-.4 .4M99.3 153.4l-.9 .4M99.3 153l.1-.3v.3"/>
<path d="M99.3 153.4v.2h.4v-.2M99.3 153.1v.2M99.3 153.1l.4 .1-.1 .1M99.3 153l.2 .1M99.4 152.6v.1M99.4 153l.1 .1M99.5 153.1h.1M99.5 153.2h.1M99.6 153.4h-.2h.4M99.6 153.4h-.2v.1h.2M99.6 153.1l.1 .2-.1 .1M99.6 153.1l.2 .2-.2 .1"/>
<path d="M99.9 154v.5l-.1 .1h-47.7M99.9 155.1h.2M99.9 155.4h.2M99.9 154.5h.1M100 152.7h.1M100 152.7v.2M100.1 155.6h.1M100.1 152.9h.1M100.1 155.6l.3 .3M100.1 152.8h.1M100.1 154.9v.6zM100.1 155.6l.3 .2"/>
<path d="M100.1 152l.1 .9h-.1zM100.1 154.3h.4M100.1 151.8v1.3M100.1 154.8v.8M100.2 154.3l-.1 .1M100.2 155.6l.1 .2 .2-.2M100.2 152.8h.1M100.3 152.7v.2M100.3 152.7h.1M100.5 154.8v.8l-.1-.8M100.5 155.7l-.1 .1M100.5 154.8l-.2-.2-.1 .2"/>
<path d="M100.5 152.6l.2 .2v3l-.1-3.1h-1.3M100.5 154.3l.1 .1M100.5 154.3v1.1M100.5 155.7l-.1 .2M100.5 155.5l-.1 .2M100.6 155.1h.4M100.6 155.4h.4M100.6 155.5l-.1 .3M100.6 155.4h.1"/>
</g>
<!-- layer: AR_Text Normal 2.35 mm -->
<path d="M51.2 153.5l.3-.1 .2 .9z" fill="#808080" stroke="#808080" stroke-width=".19"/>
<path d="M45.3 144.7h2l4 8.7" fill="none" stroke="#808080" stroke-width=".19"/>
<!-- layer: DOOR -->
<path d="M222.3 93.5h4M51.5 152.6h1.1M99.3 152.6h1.2" fill="none" stroke="#dd6e6e" stroke-width=".19"/>
<!-- layer: WALL200 -->
<path d="M222.8 97.9h22.2v2.1h-22.2zM44.6 148.2h8.1v3.2h-8.1zM99.3 148.2h10.6v3.2h-10.6z" fill="none" stroke="#ffdf7f" stroke-width=".19"/>
<!-- layer: BODY -->
<g fill="none" stroke="#000" stroke-width=".19">
<path d="M170.8 16.5v117.1M171.9 16.5v117.1M173 24.6v109M173 29.7h5.3M173 30.1h5.2M173.6 30.1v103.5M178.6 24.6l-4.3 59M178.9 28.7l-4 54.9M179.3 24.6l-.9 11.8M173 53h.1M173.6 66.2h1.9M173.6 66.7h1.9"/>
<path d="M173.6 79.5h.9M173.6 80h.9M174.3 83.6h.6M174.3 83.6v50M174.9 83.6v50M170.4 133.6h8.2M171.5 133.6l-.7 1.1M173 133.6l-.6 1.1M174.7 133.6l-.8 1.1M176.2 133.6l-.7 1.1M177.8 133.6l-.7 1.1"/>
</g>
<g font-size="4.4">
<text x="85.7" y="4.3">PRODUCED BY AN AUTODESK EDUCATIONAL PRODUCT</text>
<text x="292.6" y="42.3" transform="rotate(90 292.6 42.3)">PRODUCED BY AN AUTODESK EDUCATIONAL PRODUCT</text>
<text x="4.2" y="167.7" transform="rotate(-90 4.2 167.7)">PRODUCED BY AN AUTODESK EDUCATIONAL PRODUCT</text>
<text x="211.1" y="205.7" transform="rotate(-180 211.1 205.7)">PRODUCED BY AN AUTODESK EDUCATIONAL PRODUCT</text>
</g>
<g font-size="3.4">
<text x="120.2" y="171.3">COLORS -1. RAL 9010 (Pure White)</text>
<text x="137" y="176">2. RAL 7016 (Anthracite Gray)</text>
<text x="137" y="179.9">3. RAL 9006 (White Aluminum)</text>
</g>
<g font-size="2.7">
<text x="67.8" y="142.5">INSIDE VIEW</text>
<text x="70.6" y="170">TOP VIEW</text>
</g>
<g font-size="2.6">
<text x="264.9" y="177">NIHVA TECHNOLOGIES</text>
<text x="268.8" y="179.9">PVT. LTD.</text>
<text x="283.2" y="179.9">PUNE</text>
</g>
<g font-size="2.5">
<text x="107" y="191.7">SR NO</text>
<text x="117.5" y="191.7">CLEAR WIDTH</text>
<text x="137.4" y="191.7">CLEAR HEIGHT</text>
<text x="160.6" y="191.7">QTY</text>
<text x="174.7" y="191.7">TH</text>
<text x="187.9" y="191.7">EH</text>
<text x="110.2" y="196.1">1</text>
<text x="120.6" y="196.1">4000mm</text>
<text x="141.3" y="196.1">6000mm</text>
<text x="162" y="196.1">12</text>
<text x="173" y="196.1">12500</text>
<text x="186.4" y="196.1">6300</text>
<text x="110.2" y="200.4">2</text>
<text x="120.6" y="200.4">5500mm</text>
<text x="141.3" y="200.4">6000mm</text>
<text x="162" y="200.4">1</text>
<text x="173" y="200.4">12500</text>
<text x="186.4" y="200.4">6300</text>
<text x="110.2" y="204.7">3</text>
<text x="120.6" y="204.7">5500mm</text>
<text x="141.3" y="204.7">6500mm</text>
<text x="162" y="204.7">2</text>
<text x="173" y="204.7">13500</text>
<text x="186.4" y="204.7">6856</text>
</g>
<g font-size="2.3">
<text x="205" y="180.2">SECTIONAL DOOR</text>
<text x="236" y="188.5">CLIENT - TATA PROJECTS</text>
<text x="236.1" y="191.8">PROJECT -</text>
<text x="235.9" y="195.2">SITE - HYDERABAD , A.P.</text>
<text x="235.5" y="201.9">SCALE: NTS</text>
<text x="236" y="198.5">DWG. NO. : NIHVA/17-18/0008</text>
<text x="256.9" y="201.9">WT:</text>
<text x="273.7" y="201.9">SHEET: 01 OF 01</text>
</g>
<g font-size="2.2">
<text x="111.4" y="27.3">OPERATOR</text>
<text x="162.5" y="52.5" transform="rotate(-90 162.5 52.5)">EH</text>
<text x="153.4" y="62">OUT</text>
<text x="181.5" y="61.7">IN</text>
<text x="181.7" y="67.3">GI GUIDE RAIL</text>
<text x="182.3" y="75.3">150 X 75X 5 MM</text>
<text x="188.1" y="78">ISMC</text>
<text x="179.5" y="87.8">PUF PANEL</text>
<text x="108.2" y="95.4">GI GUIDE RAIL</text>
<text x="162.5" y="109.4" transform="rotate(-90 162.5 109.4)">CH</text>
<text x="162.8" y="140.1">CROSS VIEW</text>
<text x="32" y="148.2">ISMC 150</text>
<text x="33.1" y="144.3">GUIDE RAIL</text>
<text x="24.5" y="150.9">FOR MOUNTING</text>
<text x="29.3" y="153.6">GUIDE RAIL</text>
<text x="74.2" y="151">OUT</text>
<text x="74.8" y="164.5">IN</text>
</g>
<g font-size="1.9">
<text x="232.1" y="80.3">GUIDE RAIL</text>
<text x="246.7" y="89.4">ISMC150</text>
<text x="237.1" y="91.8">FOR MOUNTING GUIDE RAIL</text>
<text x="213.1" y="185.4">SIGN</text>
<text x="226.4" y="185.4">DATE</text>
<text x="265.7" y="185.7">Website:- www.nihva.com</text>
<text x="268.8" y="183.8">Email:- info@nihva.com</text>
<text x="271" y="181.9">Tel : 020 66304033</text>
<text x="209.5" y="191.3">SAGAR P.</text>
<text x="209.5" y="188.4">OMKAR</text>
<text x="225.2" y="187.9">13/04/17</text>
<text x="225.2" y="191.3">13/04/17</text>
</g>
<g font-size="1.7">
<text x="197.4" y="191.3">CHECK</text>
<text x="197.5" y="188.3">DRAWN</text>
<text x="197.5" y="195.1">REV.</text>
<text x="197.5" y="198.4">APPROVAL</text>
<text x="197.6" y="201.1">If any queries contact : projects@nihva.com</text>
</g>
<g font-size="1.6">
<text x="107.9" y="16.7">500mm FREE SPACE REQUIRED</text>
<text x="29.3" y="18.9">300mm FREE SPACE</text>
<text x="33" y="20.9">REQUIRED</text>
<text x="60.9" y="18.3">ISMC 200</text>
<text x="109.5" y="18.7">FOR MOTOR INSTALLATION</text>
<text x="38.2" y="53.5">EH</text>
<text x="29.8" y="79.1">TH</text>
<text x="112.6" y="82.1">ISMC 100</text>
<text x="38.2" y="109.1">CH</text>
<text x="108.1" y="108.3">VISION PANEL</text>
<text x="105.8" y="119.6">40mm THK.PUF PANEL</text>
<text x="106.8" y="115.9">ISMC 150</text>
<text x="104.9" y="128.1">HANDLE FOR LIFTING</text>
<text x="132.5" y="129.8">FLOOR LEVEL</text>
<text x="74.2" y="136.9">CW</text>
<text x="74.6" y="158.3">CW</text>
<text x="198.7" y="176.6">TITLE</text>
<text x="205.8" y="205">ALL DIMENSION ARE IN mm</text>
</g>
</svg>
